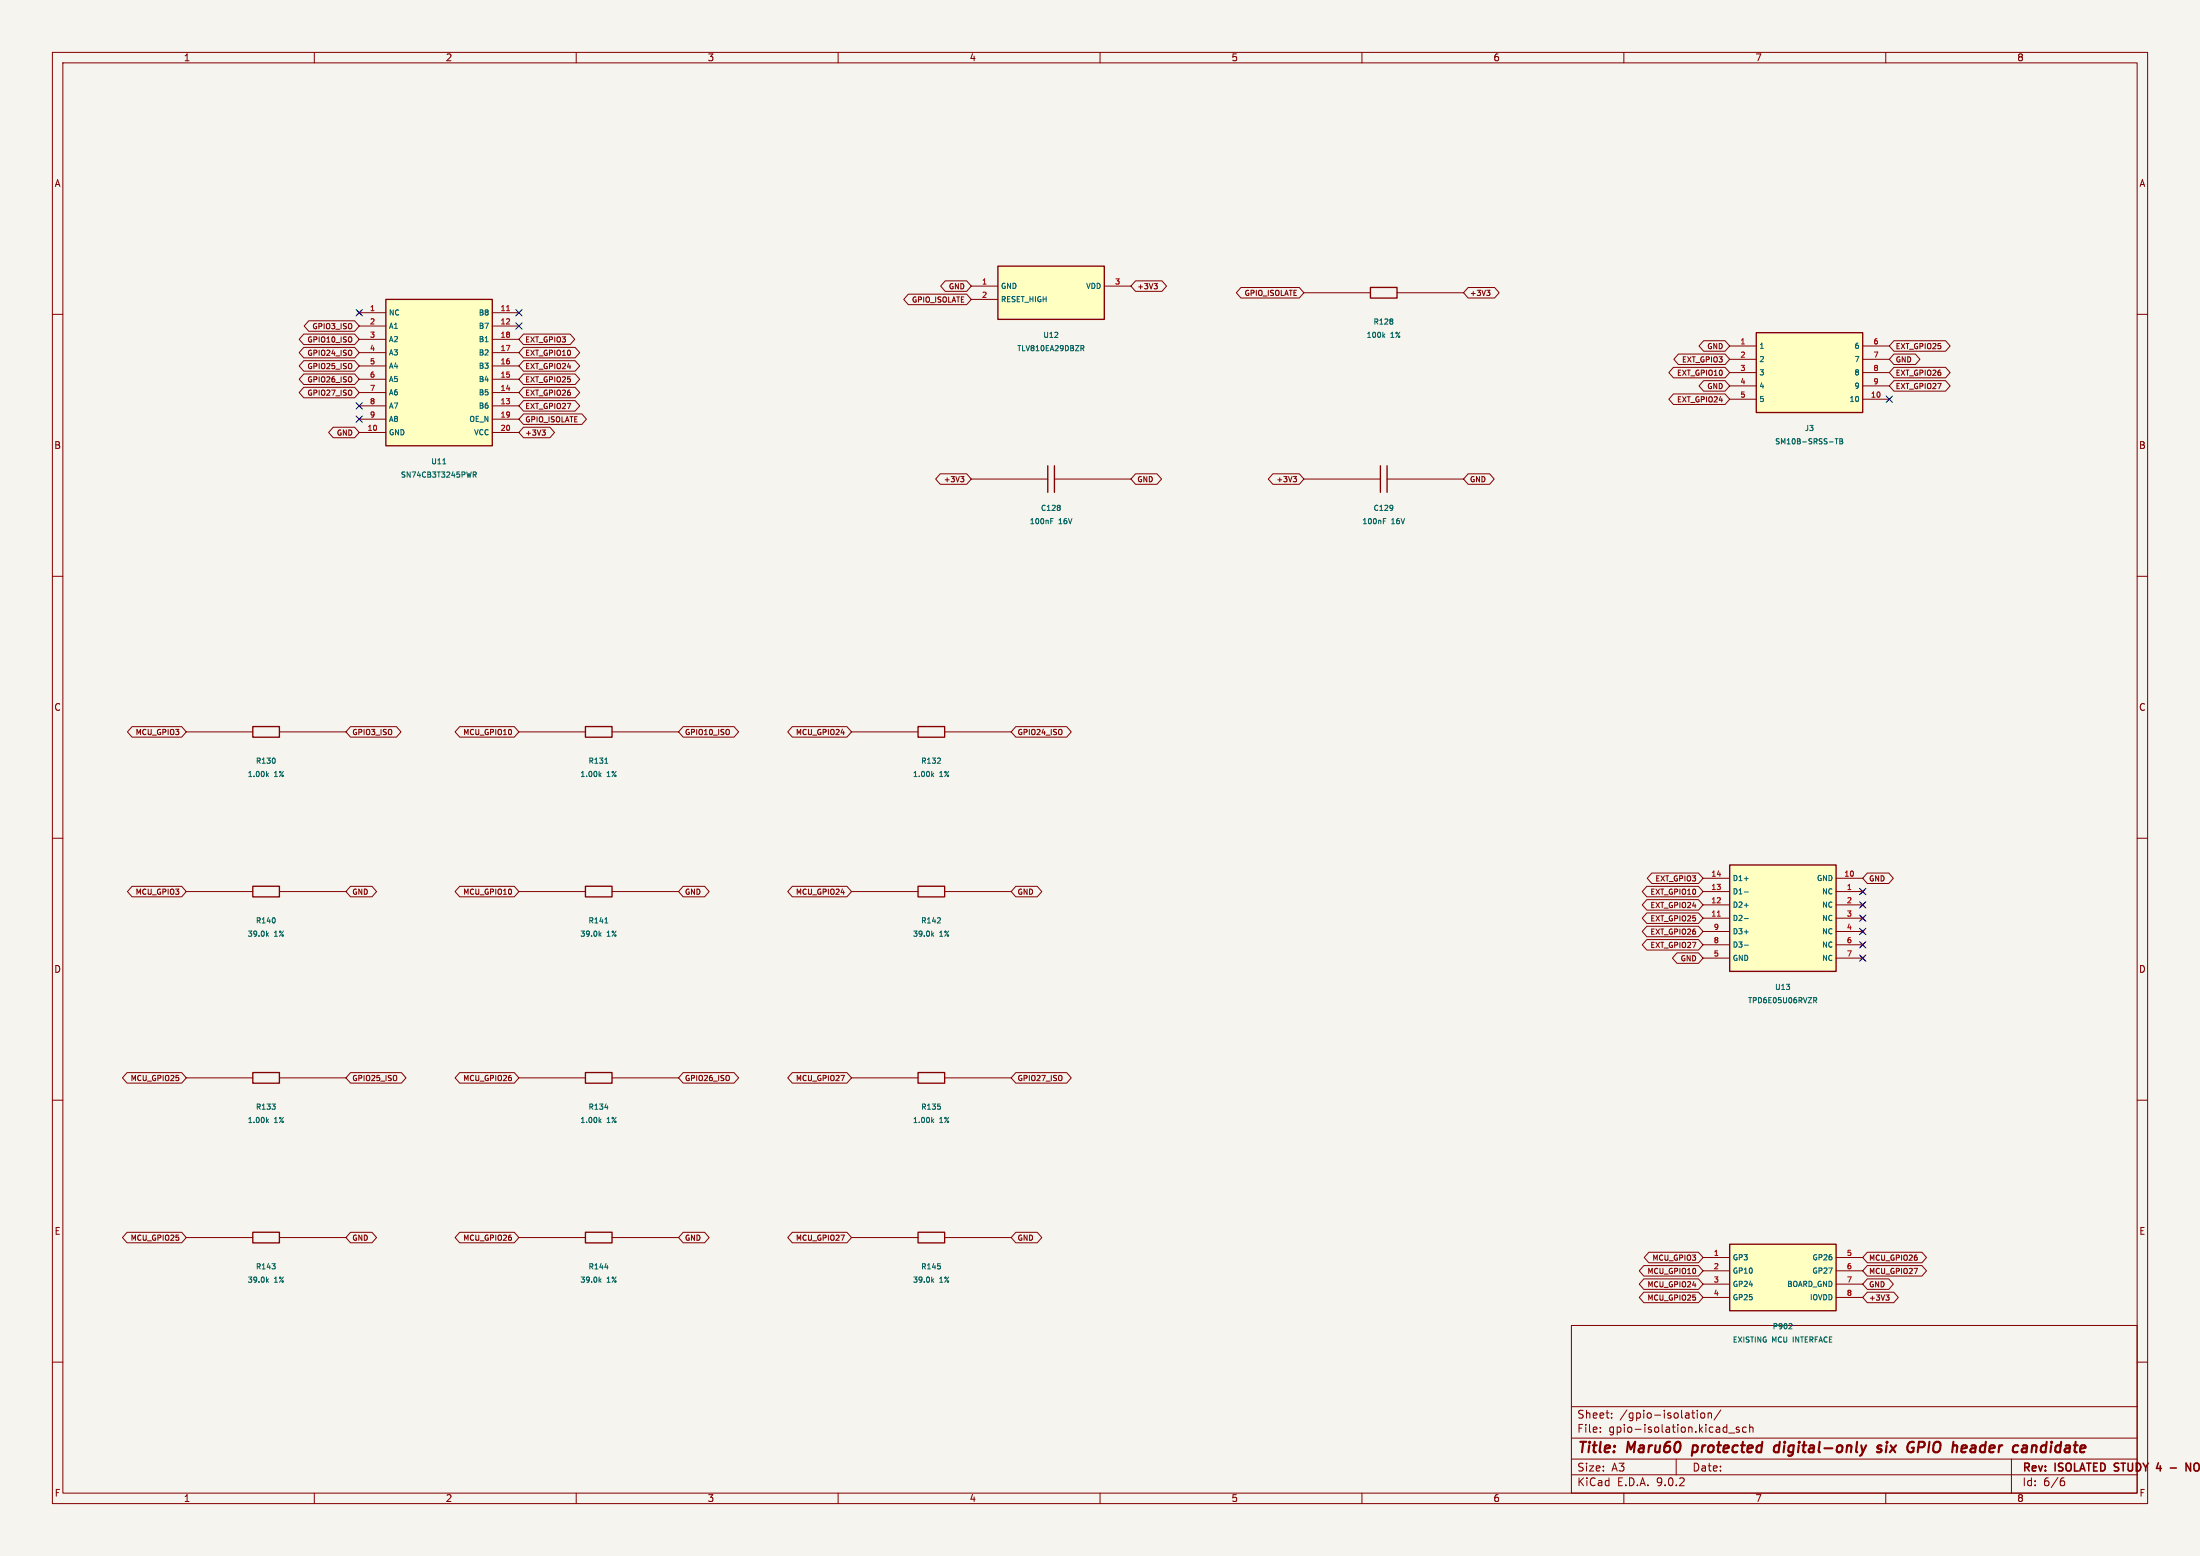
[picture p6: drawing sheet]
<svg xmlns="http://www.w3.org/2000/svg" width="420mm" height="297mm" viewBox="0 0 420 297" stroke-linecap="round" stroke-linejoin="round" font-family="sans-serif">
<path d="M0 0h420v297h-420z" fill="#f5f4ef" stroke="#f5f4ef" stroke-width=".19"/>
<g fill="none" stroke="#840000" stroke-width=".19">
<path d="M10 10h400v277h-400zM12 12h396v273h-396zM60 10v2M110 10v2M160 10v2M210 10v2M260 10v2M310 10v2M360 10v2M10 60h2M408 60h2M185.4 91.4h14.6"/>
<path d="M201.3 91.4h14.6M10 110h2M408 110h2M10 160h2M408 160h2M10 210h2M408 210h2M300 253h108v32h-108zM10 260h2M300 278.5h108M300 274.5h108M300 268.5h108"/>
<path d="M305.5 273.2v.2M305.5 272.5v.1M307.7 270.5v.2M307.7 269.8v.1M320 278.5v3M322.9 269.7h.6M323.4 270.7h.1M324 269.2v.1M324 269.7v1M324.8 269.8l.4-.1 .2 .3v.4l-.2 .3-.4-.1-.1-.2zM326.1 269.8l.2-.1 .4 .1v.9M326.1 269.7v1"/>
<path d="M328.5 269.1l-1.3 1.9M330 273.5h1.2M332 272.5l-.3-.1-.3 .2 .1 .2 .5 .2v.3h-.6M333.4 272.5l-.5-.1-.2 .3 .1 .6h.6M334 272.5l.2-.1 .4 .1 .1 .9M334 271.9v1.5M384 278.5v6.5M408 260h2M60 285v2M110 285v2M160 285v2M210 285v2"/>
<path d="M260 285v2M300 281.5h108M310 285v2M360 285v2M393.6 282.7h.4l.2 .2-.1 .5-.5 .2M394 282.1l-.4 .1"/>
</g>
<path d="M418.2 279.3v1.5l-.9-1.5v1.5M419.5 279.3a.5 .5 0 0 0-.7 .5v.5a.5 .5 0 0 0 .7 .5M411.7 280.3h.9M414.3 280.2h1.2" fill="none" stroke="#840000" stroke-width=".3"/>
<path d="M323.2 275.9l-.2 2M339.7 276a.66 .66 0 0 0-1 .3l-.1 .5 .2 .3h.7M339.8 275.2l-.3 2M359.2 276a.49 .49 0 0 0-.8 .3l.1 .1 .6 .2 .1 .3-.3 .3-.6-.1M360.2 275.9l-.2 1.3M366.2 276.3h.8M367.1 275.2h-.8l-.2 2M375.4 276v.3l-.9 .2M388 275.9l-.2 1.3M388.5 275.9l-.5 .2" fill="none" stroke="#840000" stroke-width=".4"/>
<path d="M200 88.9v5.1M201.3 88.9v5.1" fill="none" stroke="#840000" stroke-width=".25"/>
<path d="M200.6 99.5h.3M200.6 99h.5M202.4 96.5v.3M202.4 97v.3" fill="none" stroke="#006464" stroke-width=".19"/>
<path d="M330.2 165.1h20.3v20.3h-20.3z" fill="#ffffc2"/>
<path d="M330.2 165.1h20.3v20.3h-20.3z" fill="none" stroke="#840000" stroke-width=".25"/>
<g fill="none" stroke="#840000" stroke-width=".19">
<path d="M325.1 167.6h5.1M325.1 170.2h5.1M325.1 172.7h5.1M325.1 175.3h5.1M325.1 177.8h5.1M350.5 167.6h5.1M350.5 170.2h5.1M350.5 172.7h5.1M350.5 175.3h5.1M350.5 177.8h5.1M355.2 169.8l.8 .8M355.2 172.3l.8 .8"/>
<path d="M355.2 174.9l.8 .7M355.2 177.4l.8 .8M355.2 180l.8 .7M356 169.8l-.8 .8M356 172.3l-.8 .8M356 174.9l-.8 .7M356 177.4l-.8 .8M356 180l-.8 .7M325.1 180.3h5.1M325.1 182.9h5.1M350.5 180.3h5.1M350.5 182.9h5.1"/>
<path d="M355.2 182.5l.8 .8M356 182.5l-.8 .8"/>
</g>
<path d="M333 167.7h.8M333 170.3h.8M333 172.8h.8M333 175.3h.8M333 177.9h.8M333 180.4h.8M346.2 190.4h.4l.2 .2-.1 .3h-.5M346.5 190.9l.3 .5" fill="none" stroke="#006464" stroke-width=".19"/>
<path d="M327.9 174.9h.5" fill="none" stroke="#a90000" stroke-width=".19"/>
<path d="M335.3 63.5h20.3v15.2h-20.3z" fill="#ffffc2"/>
<path d="M261.6 54.9h5.1v2h-5.1zM335.3 63.5h20.3v15.2h-20.3zM263.5 88.9v5.1M264.8 88.9v5.1" fill="none" stroke="#840000" stroke-width=".25"/>
<g fill="none" stroke="#840000" stroke-width=".19">
<path d="M248.9 55.9h12.7M266.7 55.9h12.7M330.2 66h5.1M330.2 68.6h5.1M330.2 71.1h5.1M330.2 73.7h5.1M330.2 76.2h5.1M355.6 66h5.1M355.6 68.6h5.1M355.6 71.1h5.1M355.6 73.7h5.1M355.6 76.2h5.1"/>
<path d="M248.9 91.4h14.6M264.8 91.4h14.6"/>
</g>
<path d="M264.1 64l.3 .4M264.4 63.7l-.4 .4M265.9 61v.2M265.9 61.4v.4M264.1 99.5h.3M264.1 99h.5M265.9 96.5v.7M265.9 96.9v.1M350.3 83.7h.6M350.6 83.7v1M351.2 83.7h.4l.1 .2-.1 .3 .1 .1 .1 .2-.2 .2h-.4zM351.2 84.2h.4" fill="none" stroke="#006464" stroke-width=".19"/>
<path d="M330.2 237.5h20.3v12.7h-20.3z" fill="#ffffc2"/>
<path d="M48.3 138.7h5v2h-5zM48.3 169.2h5v2h-5zM330.2 237.5h20.3v12.7h-20.3z" fill="none" stroke="#840000" stroke-width=".25"/>
<path d="M35.6 139.7h12.7M53.3 139.7h12.7M35.6 170.2h12.7M53.3 170.2h12.7M325.1 240h5.1M325.1 242.6h5.1M325.1 245.1h5.1M325.1 247.6h5.1M350.5 240h5.1M350.5 242.6h5.1M350.5 245.1h5.1M350.5 247.6h5.1" fill="none" stroke="#840000" stroke-width=".19"/>
<path d="M51 147.9l.3 .3M51.3 147.6l-.4 .3M52.5 144.9v.6M51 178.3l.3 .4M51.3 178l-.4 .4M52.5 175.4v.6M341.9 252.6l.2 .2v.3l-.6 .5h.6" fill="none" stroke="#006464" stroke-width=".19"/>
<path d="M190.5 50.8h20.3v10.2h-20.3z" fill="#ffffc2"/>
<path d="M190.5 50.8h20.3v10.2h-20.3zM111.8 138.7h5v2h-5zM175.3 138.7h5v2h-5zM111.8 169.2h5v2h-5zM175.3 169.2h5v2h-5zM48.3 204.7h5v2.1h-5zM175.3 204.7h5v2.1h-5zM48.3 235.2h5v2h-5zM111.8 235.2h5v2h-5zM175.3 235.2h5v2h-5z" fill="none" stroke="#840000" stroke-width=".25"/>
<g fill="none" stroke="#840000" stroke-width=".19">
<path d="M185.4 54.6h5.1M185.4 57.2h5.1M210.8 54.6h5.1M99.1 139.7h12.7M116.8 139.7h12.7M162.6 139.7h12.7M180.3 139.7h12.7M99.1 170.2h12.7M116.8 170.2h12.7M162.6 170.2h12.7M180.3 170.2h12.7M35.6 205.7h12.7"/>
<path d="M53.3 205.7h12.7M162.6 205.7h12.7M180.3 205.7h12.7M35.6 236.2h12.7M53.3 236.2h12.7M99.1 236.2h12.7M116.8 236.2h12.7M162.6 236.2h12.7M180.3 236.2h12.7"/>
</g>
<g fill="none" stroke="#006464" stroke-width=".19">
<path d="M206.4 66h.3l.2 .1-.1 .3-.4 .1M206.6 66.5l.3 .5M114.5 147.9l.3 .3M114.8 147.6l-.4 .3M115.5 145.7h.5M178 147.9l.3 .3M178.3 147.6l-.4 .3M178.9 145.7h.6M179.5 144.8v.3M114.5 178.3l.3 .4M114.8 178l-.4 .4M115.5 176.2h.5"/>
<path d="M178 178.3l.3 .4M178.3 178l-.4 .4M178.9 176.2h.6M179.5 175.3v.3M51 213.9l.3 .4M51.3 213.6l-.4 .4M51.9 210.7h.6l-.3 .4M52.5 211.2v.4M178 213.9l.3 .4M178.3 213.6l-.4 .4M179.5 211.2v.4M51 244.4l.3 .4"/>
<path d="M51.3 244.1l-.4 .4M51.9 241.2h.6l-.3 .4M52.5 241.7v.4M114.5 244.4l.3 .4M114.8 244.1l-.4 .4M115.5 241.9h.6M178 244.4l.3 .4M178.3 244.1l-.4 .4M179.5 241.7v.4"/>
</g>
<path d="M73.7 57.2h20.3v27.9h-20.3z" fill="#ffffc2"/>
<path d="M73.7 57.2h20.3v27.9h-20.3zM111.8 204.7h5v2.1h-5z" fill="none" stroke="#840000" stroke-width=".25"/>
<g fill="none" stroke="#840000" stroke-width=".19">
<path d="M68.2 59.3l.8 .8M68.6 59.7h5.1M69 59.3l-.8 .8M94 59.7h5.1M173.4 56.1h11.1l.9 1.1-.9 1h-11.1l-.9-1zM180.4 53.6h4.1l.9 1-.9 1h-4.1l-.8-1zM216.8 53.6h5l.9 1-.9 1h-5l-.9-1zM220.3 54.1h.6l-.3 .4M220.7 54.5l.2 .2v.2l-.2 .2M236.9 54.9h11.1l.9 1-.9 1h-11.1l-.9-1zM280.3 54.9h5l.9 1-.9 1h-5l-.9-1zM283.8 55.4h.6l-.3 .4"/>
<path d="M284.2 55.8l.2 .2v.2l-.2 .2M58 63.8h9.7l.9 1-.9 1h-9.7l-.9-1zM58 66.3h9.7l.9 1-.9 1h-9.7l-.9-1zM58 68.8h9.7l.9 1.1-.9 1h-9.7l-.9-1zM58 71.4h9.7l.9 1-.9 1h-9.7l-.9-1zM58 73.9h9.7l.9 1-.9 1h-9.7l-.9-1zM58.9 61.2h8.8l.9 1-.9 1h-8.8l-.8-1zM68.6 62.2h5.1M68.6 64.8h5.1M68.6 67.3h5.1M68.6 69.9h5.1M68.6 72.4h5.1"/>
<path d="M68.6 74.9h5.1M68.6 77.5h5.1M94 62.2h5.1M94 64.8h5.1M94 67.3h5.1M94 69.9h5.1M94 72.4h5.1M94 74.9h5.1M94 77.5h5.1M99.9 79h11.2l.9 1-.9 1h-11.2l-.8-1zM99.9 76.5h9.9l.9 1-.9 1h-9.9l-.8-1zM99.9 73.9h9.9l.9 1-.9 1h-9.9l-.8-1z"/>
<path d="M99.9 71.4h9.9l.9 1-.9 1h-9.9l-.8-1zM99.9 68.8h9.9l.9 1.1-.9 1h-9.9l-.8-1zM99.9 66.3h9.9l.9 1-.9 1h-9.9l-.8-1zM99.9 63.8h8.9l.9 1-.9 1h-8.9l-.8-1zM319.5 75.2h9.8l.9 1-.9 1h-9.8l-.9-1zM319.5 70.1h9.8l.9 1-.9 1h-9.8l-.9-1zM320.4 67.6h8.9l.9 1-.9 1h-8.9l-.9-1zM325.2 65h4.1l.9 1-.9 1h-4.1l-.8-1zM325.2 72.7h4.1l.9 1-.9 1h-4.1l-.8-1zM361.6 72.7h9.8l.9 1-.9 1h-9.8l-.9-1zM361.6 70.1h9.8l.9 1-.9 1h-9.8l-.9-1zM361.6 67.6h4.1l.8 1-.8 1h-4.1l-.9-1z"/>
<path d="M361.6 65h9.8l.9 1-.9 1h-9.8l-.9-1zM63.6 81.5h4.1l.9 1.1-.9 1h-4.1l-.9-1zM68.6 80h5.1M68.6 82.6h5.1M94 80h5.1M94 82.6h5.1M99.9 81.5h5.1l.9 1.1-.9 1h-5.1l-.8-1zM103.5 82.1h.6l-.3 .4M103.9 82.5l.2 .1v.3l-.2 .2M179.5 90.4h5l.9 1-.9 1h-5l-.9-1zM183.4 91h.6l-.3 .3 .3 .1v.4l-.2 .2h-.3M216.8 90.4h4.1l.8 1-.8 1h-4.1l-.9-1z"/>
<path d="M243 90.4h5l.9 1-.9 1h-5l-.9-1zM246.9 91h.6l-.3 .3 .3 .1v.4l-.2 .2h-.3M280.3 90.4h4.1l.8 1-.8 1h-4.1l-.9-1zM25.2 138.7h9.5l.9 1-.9 1h-9.5l-.9-1zM66.9 138.7h8.8l.9 1-.9 1h-8.8l-.9-1zM87.8 138.7h10.4l.9 1-.9 1h-10.4l-.9-1zM130.4 138.7h9.7l.9 1-.9 1h-9.7l-.9-1zM151.3 138.7h10.4l.9 1-.9 1h-10.4l-.9-1zM193.9 138.7h9.7l.9 1-.9 1h-9.7l-.9-1zM25.2 169.2h9.5l.9 1-.9 1h-9.5l-.9-1zM66.9 169.2h4.1l.9 1-.9 1h-4.1l-.9-1zM87.8 169.2h10.4l.9 1-.9 1h-10.4l-.9-1z"/>
<path d="M130.4 169.2h4.1l.9 1-.9 1h-4.1l-.9-1zM151.3 169.2h10.4l.9 1-.9 1h-10.4l-.9-1zM193.9 169.2h4.1l.9 1-.9 1h-4.1l-.9-1zM314.4 179.3h9.8l.9 1-.9 1h-9.8l-.9-1zM314.4 176.8h9.8l.9 1-.9 1h-9.8l-.9-1zM314.4 174.3h9.8l.9 1-.9 1h-9.8l-.9-1zM314.4 171.7h9.8l.9 1-.9 1h-9.8l-.9-1zM314.4 169.2h9.8l.9 1-.9 1h-9.8l-.9-1zM315.3 166.6h8.9l.9 1-.9 1h-8.9l-.8-1zM356.5 166.6h4.1l.8 1-.8 1h-4.1l-.9-1zM320.1 181.9h4.1l.9 1-.9 1h-4.1l-.8-1zM24.3 204.7h10.4l.9 1-.9 1h-10.4l-.9-1z"/>
<path d="M66.9 204.7h9.7l.9 1-.9 1h-9.7l-.9-1zM87.8 204.7h10.4l.9 1-.9 1h-10.4l-.9-1zM99.1 205.7h12.7M116.8 205.7h12.7M130.4 204.7h9.7l.9 1-.9 1h-9.7l-.9-1zM151.3 204.7h10.4l.9 1-.9 1h-10.4l-.9-1zM193.9 204.7h9.7l.9 1-.9 1h-9.7l-.9-1zM24.3 235.2h10.4l.9 1-.9 1h-10.4l-.9-1zM66.9 235.2h4.1l.9 1-.9 1h-4.1l-.9-1zM87.8 235.2h10.4l.9 1-.9 1h-10.4l-.9-1zM130.4 235.2h4.1l.9 1-.9 1h-4.1l-.9-1zM151.3 235.2h10.4l.9 1-.9 1h-10.4l-.9-1z"/>
<path d="M193.9 235.2h4.1l.9 1-.9 1h-4.1l-.9-1zM314.8 239h9.4l.9 1-.9 1h-9.4l-.9-1zM356.5 239h10.4l.9 1-.9 1h-10.4l-.9-1zM313.8 246.6h10.4l.9 1-.9 1.1h-10.4l-.9-1.1zM313.8 244.1h10.4l.9 1-.9 1h-10.4l-.9-1zM313.8 241.6h10.4l.9 1-.9 1h-10.4l-.9-1zM356.5 241.6h10.4l.9 1-.9 1h-10.4l-.9-1zM356.5 246.6h5l.9 1-.9 1.1h-5l-.9-1.1zM356.5 244.1h4.1l.8 1-.8 1h-4.1l-.9-1zM360 247.2h.6l-.3 .4M360.4 247.6l.2 .1v.3l-.2 .2"/>
</g>
<path d="M96.7 59.3h.6" fill="none" stroke="#a90000" stroke-width=".19"/>
<path d="M92.6 65.2h.6M84.5 88.5h.6M90.3 90.6h.5l.1-.4-.6-.1v1M90.6 90.6l.3 .5M114.5 213.9l.3 .4M114.8 213.6l-.4 .4M115.5 211.4h.6" fill="none" stroke="#006464" stroke-width=".19"/>
<g fill="none" stroke="#000084" stroke-width=".19">
<path d="M68 59.1l1.2 1.2M69.2 59.1l-1.2 1.2M98.5 59.1l1.2 1.2M99.7 59.1l-1.2 1.2M68 79.4l1.2 1.2M68 76.9l1.2 1.2M69.2 79.4l-1.2 1.2M69.2 76.9l-1.2 1.2M98.5 61.6l1.2 1.2M99.7 61.6l-1.2 1.2M360.1 75.6l1.2 1.2M361.3 75.6l-1.2 1.2"/>
<path d="M355 177.2l1.2 1.2M355 174.7l1.2 1.2M355 172.1l1.2 1.2M355 169.6l1.2 1.2M355 179.7l1.2 1.2M356.2 177.2l-1.2 1.2M356.2 174.7l-1.2 1.2M356.2 172.1l-1.2 1.2M356.2 169.6l-1.2 1.2M356.2 179.7l-1.2 1.2M355 182.3l1.2 1.2M356.2 182.3l-1.2 1.2"/>
</g>
<g font-size="2.8" fill="#840000">
<text x="301" y="277.9">Title:</text>
<text x="310.6" y="277.9">Maru60</text>
<text x="323.9" y="277.9">protected</text>
<text x="340.3" y="277.9">digital-only</text>
<text x="360.9" y="277.9">six</text>
<text x="367.4" y="277.9">GPIO</text>
<text x="376.7" y="277.9">header</text>
<text x="389.2" y="277.9">candidate</text>
</g>
<g font-size="2.1" fill="#840000">
<text x="301" y="273.7">File:</text>
<text x="301" y="271">Sheet:</text>
<text x="307.1" y="273.7">gpio-isolation.kicad_sch</text>
<text x="309.2" y="271">/gpio-isolation/</text>
<text x="301" y="281.1">Size:</text>
<text x="307.6" y="281.1">A3</text>
<text x="323" y="281.1">Date:</text>
<text x="386" y="281.3">Rev:</text>
<text x="392.4" y="281.3">ISOLATED STUDY</text>
<text x="413" y="281.3">4</text>
<text x="419.8" y="281.3">N</text>
<text x="301" y="283.9">KiCad</text>
<text x="308.7" y="283.9">E.D.A.</text>
<text x="316.3" y="283.9">9.0.2</text>
<text x="386" y="283.9">Id:</text>
<text x="390.1" y="283.9">6/6</text>
</g>
<g font-size="1.8" fill="#840000">
<text x="35" y="11.9">1</text>
<text x="85" y="11.9">2</text>
<text x="135" y="11.9">3</text>
<text x="185" y="11.9">4</text>
<text x="235" y="11.9">5</text>
<text x="285" y="11.9">6</text>
<text x="335" y="11.9">7</text>
<text x="385" y="11.9">8</text>
<text x="10.3" y="35.9">A</text>
<text x="408.3" y="35.9">A</text>
<text x="10.3" y="85.9">B</text>
<text x="408.2" y="85.9">B</text>
<text x="10.3" y="135.9">C</text>
<text x="408.2" y="135.9">C</text>
<text x="10.3" y="185.9">D</text>
<text x="408.2" y="185.9">D</text>
<text x="10.3" y="235.9">E</text>
<text x="408.3" y="235.9">E</text>
<text x="10.3" y="285.9">F</text>
<text x="35" y="286.9">1</text>
<text x="85" y="286.9">2</text>
<text x="135" y="286.9">3</text>
<text x="185" y="286.9">4</text>
<text x="235" y="286.9">5</text>
<text x="285" y="286.9">6</text>
<text x="335" y="286.9">7</text>
<text x="385" y="286.9">8</text>
<text x="408.3" y="285.9">F</text>
</g>
<g font-size="1.4" fill="#a90000">
<text x="70.5" y="59.4">1</text>
<text x="95.4" y="59.4">11</text>
<text x="187.4" y="54.4">1</text>
<text x="187.4" y="56.9">2</text>
<text x="212.8" y="54.4">3</text>
<text x="70.5" y="62">2</text>
<text x="70.5" y="64.5">3</text>
<text x="95.4" y="62">12</text>
<text x="95.4" y="64.5">18</text>
<text x="332.1" y="65.8">1</text>
<text x="357.5" y="65.8">6</text>
<text x="70.5" y="67.1">4</text>
<text x="70.5" y="69.6">5</text>
<text x="95.4" y="67.1">17</text>
<text x="95.4" y="69.6">16</text>
<text x="332.1" y="68.3">2</text>
<text x="332.1" y="70.9">3</text>
<text x="357.5" y="68.3">7</text>
<text x="357.5" y="70.9">8</text>
<text x="70.5" y="72.1">6</text>
<text x="70.5" y="74.7">7</text>
<text x="70.5" y="77.2">8</text>
<text x="95.4" y="72.1">15</text>
<text x="95.4" y="74.7">14</text>
<text x="95.4" y="77.2">13</text>
<text x="332.1" y="73.4">4</text>
<text x="332.1" y="75.9">5</text>
<text x="357.1" y="75.9">10</text>
<text x="357.5" y="73.4">9</text>
<text x="70" y="82.3">10</text>
<text x="70.5" y="79.8">9</text>
<text x="95.4" y="79.8">19</text>
<text x="95.4" y="82.3">20</text>
<text x="326.6" y="167.4">14</text>
<text x="352" y="167.4">10</text>
<text x="326.6" y="169.9">13</text>
<text x="326.6" y="172.5">12</text>
<text x="352.5" y="169.9">1</text>
<text x="352.5" y="172.5">2</text>
<text x="326.6" y="175">11</text>
<text x="327.1" y="177.5">9</text>
<text x="352.5" y="175">3</text>
<text x="352.5" y="177.5">4</text>
<text x="327.1" y="180.1">8</text>
<text x="327.1" y="182.6">5</text>
<text x="352.5" y="180.1">6</text>
<text x="352.5" y="182.6">7</text>
<text x="327.1" y="239.8">1</text>
<text x="352.5" y="239.8">5</text>
<text x="327.1" y="242.3">2</text>
<text x="327.1" y="244.9">3</text>
<text x="352.5" y="242.3">6</text>
<text x="352.5" y="244.9">7</text>
<text x="327.1" y="247.4">4</text>
<text x="352.5" y="247.4">8</text>
</g>
<g font-size="1.4" fill="#840000">
<text x="173.9" y="57.9">GPIO_ISOLATE</text>
<text x="181" y="55.4">GND</text>
<text x="217" y="55.4">+3V3</text>
<text x="237.4" y="56.7">GPIO_ISOLATE</text>
<text x="280.5" y="56.7">+3V3</text>
<text x="58.5" y="65.6">GPIO10_ISO</text>
<text x="59.5" y="63">GPIO3_ISO</text>
<text x="100.2" y="65.6">EXT_GPIO3</text>
<text x="58.5" y="68.1">GPIO24_ISO</text>
<text x="58.5" y="70.6">GPIO25_ISO</text>
<text x="100.2" y="70.6">EXT_GPIO24</text>
<text x="100.2" y="68.1">EXT_GPIO10</text>
<text x="320" y="71.9">EXT_GPIO10</text>
<text x="321" y="69.4">EXT_GPIO3</text>
<text x="325.8" y="66.8">GND</text>
<text x="361.8" y="71.9">EXT_GPIO26</text>
<text x="361.8" y="69.4">GND</text>
<text x="361.8" y="66.8">EXT_GPIO25</text>
<text x="58.5" y="73.2">GPIO26_ISO</text>
<text x="58.5" y="75.7">GPIO27_ISO</text>
<text x="100.2" y="75.7">EXT_GPIO26</text>
<text x="100.2" y="73.2">EXT_GPIO25</text>
<text x="320" y="77">EXT_GPIO24</text>
<text x="325.8" y="74.5">GND</text>
<text x="361.8" y="74.5">EXT_GPIO27</text>
<text x="64.2" y="83.3">GND</text>
<text x="100.2" y="83.3">+3V3</text>
<text x="100.2" y="80.8">GPIO_ISOLATE</text>
<text x="100.2" y="78.3">EXT_GPIO27</text>
<text x="180" y="92.2">+3V3</text>
<text x="217" y="92.2">GND</text>
<text x="243.5" y="92.2">+3V3</text>
<text x="280.5" y="92.2">GND</text>
<text x="25.7" y="140.5">MCU_GPIO3</text>
<text x="67.2" y="140.5">GPIO3_ISO</text>
<text x="88.3" y="140.5">MCU_GPIO10</text>
<text x="130.7" y="140.5">GPIO10_ISO</text>
<text x="151.8" y="140.5">MCU_GPIO24</text>
<text x="194.2" y="140.5">GPIO24_ISO</text>
<text x="25.7" y="171">MCU_GPIO3</text>
<text x="67.2" y="171">GND</text>
<text x="88.3" y="171">MCU_GPIO10</text>
<text x="130.7" y="171">GND</text>
<text x="151.8" y="171">MCU_GPIO24</text>
<text x="194.2" y="171">GND</text>
<text x="314.9" y="173.5">EXT_GPIO24</text>
<text x="314.9" y="171">EXT_GPIO10</text>
<text x="315.9" y="168.4">EXT_GPIO3</text>
<text x="356.7" y="168.4">GND</text>
<text x="314.9" y="178.6">EXT_GPIO26</text>
<text x="314.9" y="176.1">EXT_GPIO25</text>
<text x="314.9" y="181.1">EXT_GPIO27</text>
<text x="320.7" y="183.7">GND</text>
<text x="24.8" y="206.5">MCU_GPIO25</text>
<text x="67.2" y="206.5">GPIO25_ISO</text>
<text x="88.3" y="206.5">MCU_GPIO26</text>
<text x="130.7" y="206.5">GPIO26_ISO</text>
<text x="151.8" y="206.5">MCU_GPIO27</text>
<text x="194.2" y="206.5">GPIO27_ISO</text>
<text x="24.8" y="237">MCU_GPIO25</text>
<text x="67.2" y="237">GND</text>
<text x="88.3" y="237">MCU_GPIO26</text>
<text x="130.7" y="237">GND</text>
<text x="151.8" y="237">MCU_GPIO27</text>
<text x="194.2" y="237">GND</text>
<text x="314.4" y="245.9">MCU_GPIO24</text>
<text x="314.4" y="243.4">MCU_GPIO10</text>
<text x="315.3" y="240.8">MCU_GPIO3</text>
<text x="356.7" y="240.8">MCU_GPIO26</text>
<text x="356.7" y="243.4">MCU_GPIO27</text>
<text x="356.7" y="245.9">GND</text>
<text x="314.4" y="248.4">MCU_GPIO25</text>
<text x="356.7" y="248.4">+3V3</text>
</g>
<g font-size="1.4" fill="#006464">
<text x="191" y="55.3">GND</text>
<text x="191" y="57.9">RESET_HIGH</text>
<text x="207.2" y="55.3">VDD</text>
<text x="74.2" y="60.4">NC</text>
<text x="74.2" y="63">A1</text>
<text x="74.2" y="65.5">A2</text>
<text x="91.3" y="60.4">B8</text>
<text x="91.3" y="63">B7</text>
<text x="91.3" y="65.5">B1</text>
<text x="199.1" y="64.7">U12</text>
<text x="260.8" y="64.7">100k</text>
<text x="262.1" y="62.1">R128</text>
<text x="265.5" y="64.7">1%</text>
<text x="74.2" y="68">A3</text>
<text x="74.2" y="70.6">A4</text>
<text x="91.3" y="68">B2</text>
<text x="91.3" y="70.6">B3</text>
<text x="194.1" y="67.2">TLV810EA29DBZR</text>
<text x="335.8" y="66.8">1</text>
<text x="335.8" y="69.3">2</text>
<text x="335.8" y="71.8">3</text>
<text x="353.9" y="66.8">6</text>
<text x="353.9" y="69.3">7</text>
<text x="353.9" y="71.8">8</text>
<text x="74.2" y="73.1">A5</text>
<text x="74.2" y="75.7">A6</text>
<text x="91.3" y="73.1">B4</text>
<text x="91.3" y="75.7">B5</text>
<text x="335.8" y="74.4">4</text>
<text x="335.8" y="76.9">5</text>
<text x="352.9" y="76.9">10</text>
<text x="353.9" y="74.4">9</text>
<text x="74.2" y="78.2">A7</text>
<text x="74.2" y="80.7">A8</text>
<text x="74.2" y="83.3">GND</text>
<text x="89.5" y="80.7">OE_N</text>
<text x="90.4" y="83.3">VCC</text>
<text x="91.3" y="78.2">B6</text>
<text x="344.5" y="82.5">J3</text>
<text x="82.2" y="88.8">U11</text>
<text x="338.8" y="85">SM10B-SRSS-TB</text>
<text x="76.4" y="91.4">SN74CB3T3245PWR</text>
<text x="196.5" y="100.2">100nF</text>
<text x="198.6" y="97.7">C128</text>
<text x="202.1" y="100.2">16V</text>
<text x="260" y="100.2">100nF</text>
<text x="262.1" y="97.7">C129</text>
<text x="265.6" y="100.2">16V</text>
<text x="47.2" y="148.5">1.00k</text>
<text x="48.7" y="146">R130</text>
<text x="52.3" y="148.5">1%</text>
<text x="110.7" y="148.5">1.00k</text>
<text x="112.2" y="146">R131</text>
<text x="115.8" y="148.5">1%</text>
<text x="174.2" y="148.5">1.00k</text>
<text x="175.7" y="146">R132</text>
<text x="179.3" y="148.5">1%</text>
<text x="330.7" y="168.4">D1+</text>
<text x="330.7" y="170.9">D1-</text>
<text x="330.7" y="173.4">D2+</text>
<text x="346.7" y="168.4">GND</text>
<text x="347.7" y="170.9">NC</text>
<text x="347.7" y="173.4">NC</text>
<text x="47.2" y="179">39.0k</text>
<text x="48.7" y="176.4">R140</text>
<text x="52.3" y="179">1%</text>
<text x="110.7" y="179">39.0k</text>
<text x="112.2" y="176.4">R141</text>
<text x="115.8" y="179">1%</text>
<text x="174.2" y="179">39.0k</text>
<text x="175.7" y="176.4">R142</text>
<text x="179.3" y="179">1%</text>
<text x="330.7" y="176">D2-</text>
<text x="330.7" y="178.5">D3+</text>
<text x="347.7" y="176">NC</text>
<text x="347.7" y="178.5">NC</text>
<text x="330.7" y="181.1">D3-</text>
<text x="330.7" y="183.6">GND</text>
<text x="347.7" y="181.1">NC</text>
<text x="347.7" y="183.6">NC</text>
<text x="333.6" y="191.7">TPD6E05U06RVZR</text>
<text x="338.8" y="189.1">U13</text>
<text x="47.2" y="214.5">1.00k</text>
<text x="48.7" y="212">R133</text>
<text x="52.3" y="214.5">1%</text>
<text x="110.7" y="214.5">1.00k</text>
<text x="112.2" y="212">R134</text>
<text x="115.8" y="214.5">1%</text>
<text x="174.2" y="214.5">1.00k</text>
<text x="175.7" y="212">R135</text>
<text x="179.3" y="214.5">1%</text>
<text x="47.2" y="245">39.0k</text>
<text x="48.7" y="242.5">R143</text>
<text x="52.3" y="245">1%</text>
<text x="110.7" y="245">39.0k</text>
<text x="112.2" y="242.5">R144</text>
<text x="115.8" y="245">1%</text>
<text x="174.2" y="245">39.0k</text>
<text x="175.7" y="242.5">R145</text>
<text x="179.3" y="245">1%</text>
<text x="330.7" y="240.8">GP3</text>
<text x="330.7" y="243.3">GP10</text>
<text x="330.7" y="245.8">GP24</text>
<text x="341" y="245.8">BOARD_GND</text>
<text x="345.9" y="240.8">GP26</text>
<text x="345.9" y="243.3">GP27</text>
<text x="330.7" y="248.4">GP25</text>
<text x="345.4" y="248.4">IOVDD</text>
<text x="330.7" y="256.5">EXISTING</text>
<text x="338.3" y="256.5">MCU</text>
<text x="338.3" y="253.9">P902</text>
<text x="342.5" y="256.5">INTERFACE</text>
</g>
</svg>
